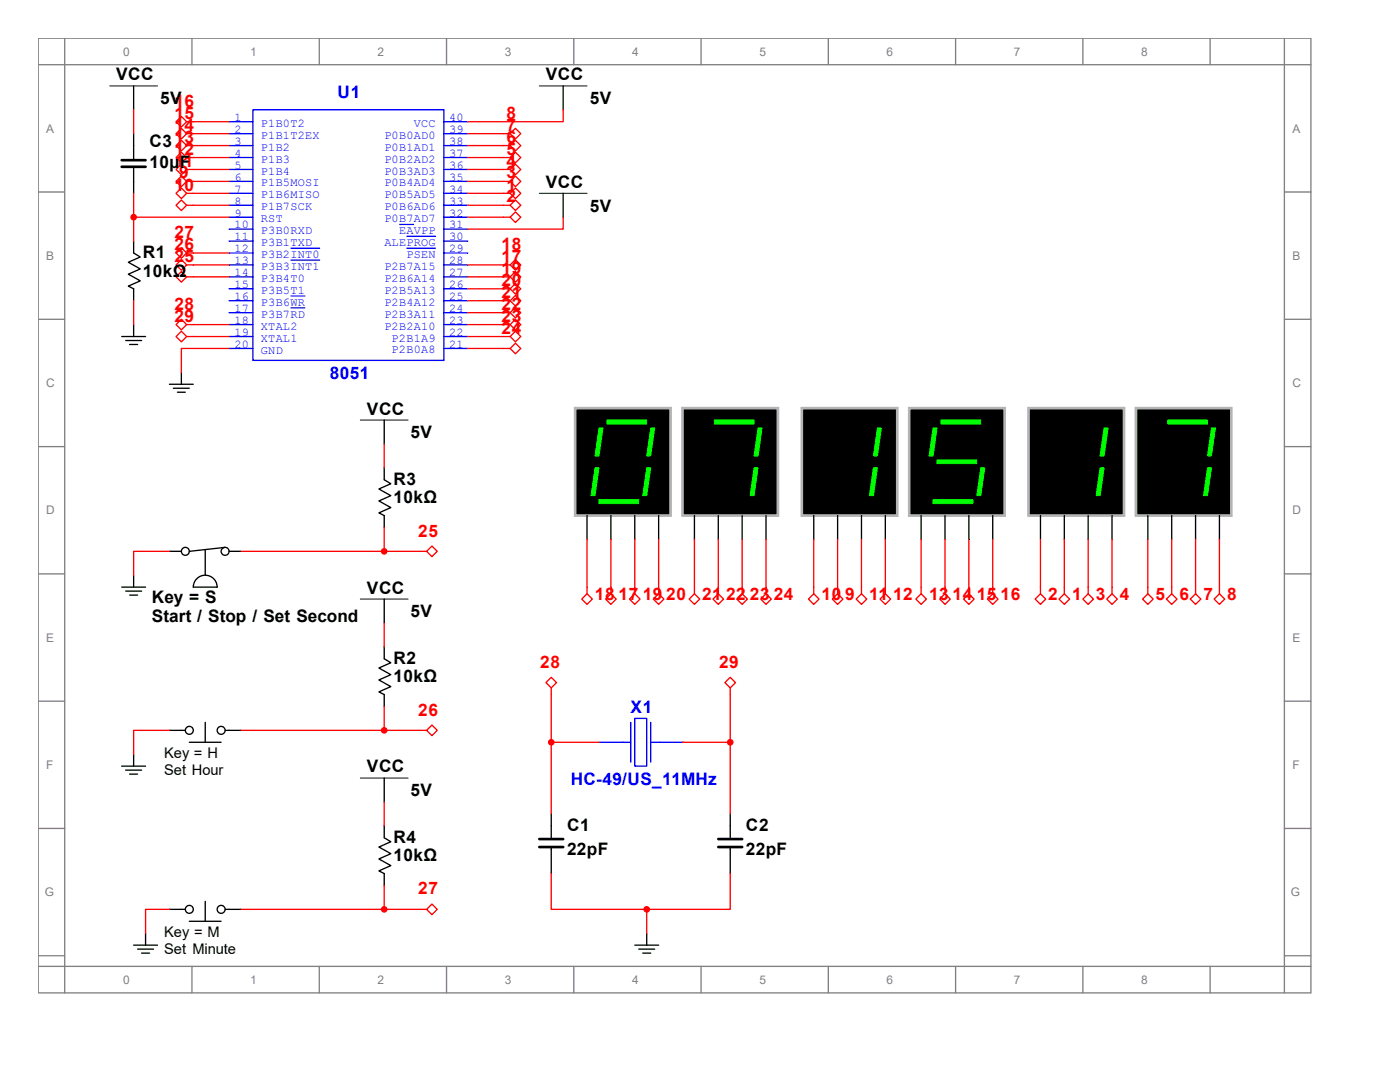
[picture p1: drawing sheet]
<svg xmlns="http://www.w3.org/2000/svg" width="279mm" height="216mm" viewBox="0 0 279 216" stroke-linecap="round" stroke-linejoin="round" font-family="sans-serif">
<g fill="none" stroke="#808080" stroke-width=".26">
<path d="M7.6 7.6h254v190.5h-254zM7.6 12.9h254M12.9 7.6v190.5M38.3 7.6v5.3M63.7 7.6v5.3M89.1 7.6v5.3M114.5 7.6v5.3M139.9 7.6v5.3M165.3 7.6v5.3M190.7 7.6v5.3M216.1 7.6v5.3M241.5 7.6v5.3"/>
<path d="M256.3 7.6v190.5M7.6 38.3h5.3M256.3 38.3h5.3M7.6 63.7h5.3M256.3 63.7h5.3M7.6 89.1h5.3M256.3 89.1h5.3M7.6 114.5h5.3M256.3 114.5h5.3M7.6 139.9h5.3M256.3 139.9h5.3M7.6 165.3h5.3"/>
<path d="M256.3 165.3h5.3M7.6 190.7h5.3M7.6 192.8h254M38.3 192.8v5.3M63.7 192.8v5.3M89.1 192.8v5.3M114.5 192.8v5.3M139.9 192.8v5.3M165.3 192.8v5.3M190.7 192.8v5.3M216.1 192.8v5.3M241.5 192.8v5.3"/>
<path d="M256.3 190.7h5.3"/>
</g>
<path d="M50.5 21.9h38.1v50h-38.1z" fill="none" stroke="#00f" stroke-width=".26"/>
<path d="M45.7 24.3h4.8" fill="none" stroke="#00f" stroke-width=".26"/>
<path d="M45.7 26.7h4.8" fill="none" stroke="#00f" stroke-width=".26"/>
<path d="M45.7 29.1h4.8" fill="none" stroke="#00f" stroke-width=".26"/>
<path d="M45.7 31.4h4.8" fill="none" stroke="#00f" stroke-width=".26"/>
<path d="M45.7 33.8h4.8" fill="none" stroke="#00f" stroke-width=".26"/>
<path d="M45.7 36.2h4.8" fill="none" stroke="#00f" stroke-width=".26"/>
<path d="M45.7 38.6h4.8" fill="none" stroke="#00f" stroke-width=".26"/>
<path d="M45.7 41h4.8" fill="none" stroke="#00f" stroke-width=".26"/>
<path d="M45.7 43.3h4.8" fill="none" stroke="#00f" stroke-width=".26"/>
<path d="M45.7 45.7h4.8" fill="none" stroke="#00f" stroke-width=".26"/>
<path d="M45.7 48.1h4.8" fill="none" stroke="#00f" stroke-width=".26"/>
<path d="M45.7 55.2h4.8" fill="none" stroke="#00f" stroke-width=".26"/>
<path d="M45.7 57.6h4.8" fill="none" stroke="#00f" stroke-width=".26"/>
<path d="M45.7 64.8h4.8" fill="none" stroke="#00f" stroke-width=".26"/>
<path d="M45.7 67.2h4.8" fill="none" stroke="#00f" stroke-width=".26"/>
<path d="M45.7 69.5h4.8" fill="none" stroke="#00f" stroke-width=".26"/>
<path d="M88.6 69.5h4.7" fill="none" stroke="#00f" stroke-width=".26"/>
<path d="M88.6 67.2h4.7" fill="none" stroke="#00f" stroke-width=".26"/>
<path d="M88.6 64.8h4.7" fill="none" stroke="#00f" stroke-width=".26"/>
<path d="M88.6 62.4h4.7" fill="none" stroke="#00f" stroke-width=".26"/>
<path d="M88.6 60h4.7" fill="none" stroke="#00f" stroke-width=".26"/>
<path d="M88.6 57.6h4.7" fill="none" stroke="#00f" stroke-width=".26"/>
<path d="M88.6 55.2h4.7" fill="none" stroke="#00f" stroke-width=".26"/>
<path d="M88.6 52.9h4.7" fill="none" stroke="#00f" stroke-width=".26"/>
<path d="M88.6 43.3h4.7" fill="none" stroke="#00f" stroke-width=".26"/>
<path d="M88.6 41h4.7" fill="none" stroke="#00f" stroke-width=".26"/>
<path d="M88.6 38.6h4.7" fill="none" stroke="#00f" stroke-width=".26"/>
<path d="M88.6 36.2h4.7" fill="none" stroke="#00f" stroke-width=".26"/>
<path d="M88.6 33.8h4.7" fill="none" stroke="#00f" stroke-width=".26"/>
<path d="M88.6 31.4h4.7" fill="none" stroke="#00f" stroke-width=".26"/>
<path d="M88.6 29.1h4.7" fill="none" stroke="#00f" stroke-width=".26"/>
<path d="M88.6 26.7h4.7" fill="none" stroke="#00f" stroke-width=".26"/>
<path d="M88.6 24.3h4.7" fill="none" stroke="#00f" stroke-width=".26"/>
<path d="M58 49.5h5.9" fill="none" stroke="#00f" stroke-width=".25"/>
<path d="M45.7 50.5h4.8" fill="none" stroke="#00f" stroke-width=".26"/>
<path d="M58 51.9h5.9" fill="none" stroke="#00f" stroke-width=".25"/>
<path d="M45.7 52.9h4.8" fill="none" stroke="#00f" stroke-width=".26"/>
<path d="M58 59.1h2.9" fill="none" stroke="#00f" stroke-width=".25"/>
<path d="M45.7 60h4.8" fill="none" stroke="#00f" stroke-width=".26"/>
<path d="M58 61.4h2.9" fill="none" stroke="#00f" stroke-width=".25"/>
<path d="M45.7 62.4h4.8" fill="none" stroke="#00f" stroke-width=".26"/>
<path d="M81.1 49.5h5.9" fill="none" stroke="#00f" stroke-width=".25"/>
<path d="M88.6 50.5h4.7" fill="none" stroke="#00f" stroke-width=".26"/>
<path d="M81.1 47.2h5.9" fill="none" stroke="#00f" stroke-width=".25"/>
<path d="M88.6 48.1h4.7" fill="none" stroke="#00f" stroke-width=".26"/>
<path d="M79.7 44.8h2.9" fill="none" stroke="#00f" stroke-width=".25"/>
<path d="M88.6 45.7h4.7M124.3 148.1h1.6M125.9 144.1v8M126.7 143.4h2.4v9.5h-2.4zM129.9 148.1h1.8M129.9 144.1v8" fill="none" stroke="#00f" stroke-width=".26"/>
<path d="M107.6 17.1h9.6M107.6 38.6h9.6M71.9 83.8h9.5M71.9 119.5h9.5M71.9 155.3h9.5" fill="none" stroke="#000" stroke-width=".2"/>
<path d="M112.4 17.1v4.8M112.4 38.6v4.7M76.7 83.8v4.8M76.7 119.5v4.8M76.7 155.3v4.7" fill="none" stroke="#000" stroke-width=".26"/>
<path d="M131.7 148.1h4.8" fill="none" stroke="#00f" stroke-width=".26"/>
<path d="M119.5 148.1h4.8" fill="none" stroke="#00f" stroke-width=".26"/>
<g fill="none" stroke="#000" stroke-width=".26">
<path d="M76.7 93.3v2.4l1.3 .8-2.4 1.1 2.4 1.3-2.4 1.1 2.4 1.3-2.4 1 1.1 .6v2.4M33.8 110h2.4M39.5 115.3a2.38 2.38 0 0 1 2.5-.3 2.38 2.38 0 0 1 1.3 2.2h-4.7a2.38 2.38 0 0 1 .9-1.9zM41 109.7v5.1M44.9 109.2l-7.1 .8M45.7 110h2.4M76.7 129.1v2.3l1.3 .8-2.4 1.1 2.4 1.3-2.4 1.1 2.4 1.3-2.4 1.1 1.1 .5v2.4M33.8 145.7h3.2M37.8 148.1h6.3M41 144.1v4M44.9 145.7h3.2M41 179.9v3.9"/>
<path d="M76.7 164.8v2.4l1.3 .8-2.4 1 2.4 1.3-2.4 1.1 2.4 1.3-2.4 1.1 1.1 .5v2.4M110 162.4v5M110 169v5.3M145.7 162.4v5M145.7 169v5.3M33.8 181.5h3.2M37.8 183.8h6.3M44.9 181.5h3.2"/>
<circle cx="37" cy="110" r=".79"/>
<circle cx="44.9" cy="110" r=".79"/>
<circle cx="37.8" cy="145.7" r=".79"/>
<circle cx="44.1" cy="145.7" r=".79"/>
<circle cx="37.8" cy="181.5" r=".79"/>
<circle cx="44.1" cy="181.5" r=".79"/>
</g>
<path d="M107.6 169h4.8M107.6 167.4h4.8M143.4 169h4.7M143.4 167.4h4.7" fill="none" stroke="#000" stroke-width=".53"/>
<g fill="#f00" stroke="#f00" stroke-width=".26">
<circle cx="76.7" cy="110" r=".53"/>
<circle cx="76.7" cy="145.7" r=".53"/>
<circle cx="76.7" cy="181.5" r=".53"/>
<circle cx="110" cy="148.1" r=".53"/>
<circle cx="145.7" cy="148.1" r=".53"/>
</g>
<path d="M101.8 41l1.1-1.1 1 1.1-1 1z" fill="none" stroke="#f00" stroke-width=".26"/>
<path d="M100.5 41h1.3M211.3 119.5l1.1-1 1.1 1-1.1 1.1z" fill="none" stroke="#f00" stroke-width=".26"/>
<path d="M36.2 39.9l1.1 1.1-1.1 1-1.1-1zM212.4 117.2v1.3" fill="none" stroke="#f00" stroke-width=".26"/>
<path d="M37.3 41h1.3M161.3 119.5l1.1-1 1.1 1-1.1 1.1z" fill="none" stroke="#f00" stroke-width=".26"/>
<path d="M36.2 35.1l1.1 1.1-1.1 1.1-1.1-1.1zM162.4 117.2v1.3" fill="none" stroke="#f00" stroke-width=".26"/>
<path d="M37.3 36.2h1.3M170.9 119.5l1-1 1.1 1-1.1 1.1z" fill="none" stroke="#f00" stroke-width=".26"/>
<path d="M36.2 32.8l1.1 1-1.1 1.1-1.1-1.1zM171.9 117.2v1.3" fill="none" stroke="#f00" stroke-width=".26"/>
<path d="M37.3 33.8h1.3M175.6 119.5l1.1-1 1 1-1 1.1z" fill="none" stroke="#f00" stroke-width=".26"/>
<path d="M36.2 30.4l1.1 1-1.1 1.1-1.1-1.1zM176.7 117.2v1.3" fill="none" stroke="#f00" stroke-width=".26"/>
<path d="M37.3 31.4h1.3M182.8 119.5l1-1 1.1 1-1.1 1.1z" fill="none" stroke="#f00" stroke-width=".26"/>
<path d="M36.2 28l1.1 1.1-1.1 1-1.1-1zM183.8 117.2v1.3" fill="none" stroke="#f00" stroke-width=".26"/>
<path d="M37.3 29.1h1.3M187.5 119.5l1.1-1 1.1 1-1.1 1.1z" fill="none" stroke="#f00" stroke-width=".26"/>
<path d="M36.2 25.6l1.1 1.1-1.1 1-1.1-1zM188.6 117.2v1.3" fill="none" stroke="#f00" stroke-width=".26"/>
<path d="M37.3 26.7h1.3M192.3 119.5l1.1-1 1 1-1 1.1z" fill="none" stroke="#f00" stroke-width=".26"/>
<path d="M36.2 23.2l1.1 1.1-1.1 1-1.1-1zM193.4 117.2v1.3" fill="none" stroke="#f00" stroke-width=".26"/>
<path d="M37.3 24.3h1.3M197.1 119.5l1-1 1.1 1-1.1 1.1z" fill="none" stroke="#f00" stroke-width=".26"/>
<path d="M101.8 55.2l1.1-1 1 1-1 1.1zM198.1 117.2v1.3" fill="none" stroke="#f00" stroke-width=".26"/>
<path d="M100.5 55.2h1.3M121.9 118.5l1.1 1-1.1 1.1-1-1.1z" fill="none" stroke="#f00" stroke-width=".26"/>
<path d="M101.8 52.9l1.1-1.1 1 1.1-1 1zM121.9 117.2v1.3" fill="none" stroke="#f00" stroke-width=".26"/>
<path d="M100.5 52.9h1.3M116.1 119.5l1.1-1 1 1-1 1.1z" fill="none" stroke="#f00" stroke-width=".26"/>
<path d="M101.8 57.6l1.1-1 1 1-1 1.1zM117.2 117.2v1.3" fill="none" stroke="#f00" stroke-width=".26"/>
<path d="M100.5 57.6h1.3M125.6 119.5l1.1-1 1 1-1 1.1z" fill="none" stroke="#f00" stroke-width=".26"/>
<path d="M126.7 117.2v1.3M206.6 119.5l1-1 1.1 1-1.1 1.1z" fill="none" stroke="#f00" stroke-width=".26"/>
<path d="M101.8 43.3l1.1-1 1 1-1 1.1zM207.6 117.2v1.3" fill="none" stroke="#f00" stroke-width=".26"/>
<path d="M100.5 43.3h1.3M101.8 60l1.1-1.1 1 1.1-1 1.1z" fill="none" stroke="#f00" stroke-width=".26"/>
<path d="M100.5 60h1.3M130.4 119.5l1-1 1.1 1-1.1 1.1z" fill="none" stroke="#f00" stroke-width=".26"/>
<path d="M101.8 62.4l1.1-1.1 1 1.1-1 1zM131.4 117.2v1.3" fill="none" stroke="#f00" stroke-width=".26"/>
<path d="M100.5 62.4h1.3M137.5 119.5l1.1-1 1 1-1 1.1z" fill="none" stroke="#f00" stroke-width=".26"/>
<path d="M101.8 64.8l1.1-1.1 1 1.1-1 1zM138.6 117.2v1.3" fill="none" stroke="#f00" stroke-width=".26"/>
<path d="M100.5 64.8h1.3M142.3 119.5l1.1-1 1 1-1 1.1z" fill="none" stroke="#f00" stroke-width=".26"/>
<path d="M101.8 67.2l1.1-1.1 1 1.1-1 1zM143.4 117.2v1.3" fill="none" stroke="#f00" stroke-width=".26"/>
<path d="M100.5 67.2h1.3M147.1 119.5l1-1 1.1 1-1.1 1.1z" fill="none" stroke="#f00" stroke-width=".26"/>
<path d="M101.8 69.5l1.1-1 1 1-1 1.1zM148.1 117.2v1.3" fill="none" stroke="#f00" stroke-width=".26"/>
<path d="M100.5 69.5h1.3M151.8 119.5l1.1-1 1 1-1 1.1z" fill="none" stroke="#f00" stroke-width=".26"/>
<path d="M36.2 54.2l1.1 1-1.1 1.1-1.1-1.1zM152.9 117.2v1.3" fill="none" stroke="#f00" stroke-width=".26"/>
<path d="M37.3 55.2h1.3M85.1 110l1.1-1 1.1 1-1.1 1.1z" fill="none" stroke="#f00" stroke-width=".26"/>
<path d="M36.2 51.8l1.1 1.1-1.1 1-1.1-1zM83.8 110h1.3" fill="none" stroke="#f00" stroke-width=".26"/>
<path d="M37.3 52.9h1.3M85.1 145.7l1.1-1 1.1 1-1.1 1.1z" fill="none" stroke="#f00" stroke-width=".26"/>
<path d="M36.2 49.4l1.1 1.1-1.1 1-1.1-1zM83.8 145.7h1.3" fill="none" stroke="#f00" stroke-width=".26"/>
<path d="M37.3 50.5h1.3M85.1 181.5l1.1-1.1 1.1 1.1-1.1 1z" fill="none" stroke="#f00" stroke-width=".26"/>
<path d="M36.2 63.7l1.1 1.1-1.1 1-1.1-1zM83.8 181.5h1.3" fill="none" stroke="#f00" stroke-width=".26"/>
<path d="M37.3 64.8h1.3M109 136.2l1-1.1 1.1 1.1-1.1 1.1z" fill="none" stroke="#f00" stroke-width=".26"/>
<path d="M36.2 66.1l1.1 1.1-1.1 1-1.1-1zM110 137.3v1.3" fill="none" stroke="#f00" stroke-width=".26"/>
<path d="M37.3 67.2h1.3M144.7 136.2l1-1.1 1.1 1.1-1.1 1.1z" fill="none" stroke="#f00" stroke-width=".26"/>
<path d="M101.8 38.6l1.1-1.1 1 1.1-1 1zM145.7 137.3v1.3" fill="none" stroke="#f00" stroke-width=".26"/>
<path d="M100.5 38.6h1.3M216.1 119.5l1.1-1 1 1-1 1.1z" fill="none" stroke="#f00" stroke-width=".26"/>
<path d="M101.8 36.2l1.1-1.1 1 1.1-1 1.1zM217.2 117.2v1.3" fill="none" stroke="#f00" stroke-width=".26"/>
<path d="M100.5 36.2h1.3M220.9 119.5l1-1 1.1 1-1.1 1.1z" fill="none" stroke="#f00" stroke-width=".26"/>
<path d="M101.8 33.8l1.1-1 1 1-1 1.1zM221.9 117.2v1.3" fill="none" stroke="#f00" stroke-width=".26"/>
<path d="M100.5 33.8h1.3M229.1 118.5l1 1-1 1.1-1.1-1.1z" fill="none" stroke="#f00" stroke-width=".26"/>
<path d="M229.1 117.2v1.3M232.8 119.5l1-1 1.1 1-1.1 1.1z" fill="none" stroke="#f00" stroke-width=".26"/>
<path d="M101.8 31.4l1.1-1 1 1-1 1.1zM233.8 117.2v1.3" fill="none" stroke="#f00" stroke-width=".26"/>
<path d="M100.5 31.4h1.3M101.8 29.1l1.1-1.1 1 1.1-1 1z" fill="none" stroke="#f00" stroke-width=".26"/>
<path d="M100.5 29.1h1.3M237.5 119.5l1.1-1 1.1 1-1.1 1.1z" fill="none" stroke="#f00" stroke-width=".26"/>
<path d="M101.8 26.7l1.1-1.1 1 1.1-1 1zM238.6 117.2v1.3" fill="none" stroke="#f00" stroke-width=".26"/>
<path d="M100.5 26.7h1.3M242.3 119.5l1.1-1 1 1-1 1.1z" fill="none" stroke="#f00" stroke-width=".26"/>
<path d="M36.2 37.5l1.1 1.1-1.1 1-1.1-1zM243.4 117.2v1.3" fill="none" stroke="#f00" stroke-width=".26"/>
<path d="M37.3 38.6h1.3M166.1 119.5l1.1-1 1 1-1 1.1z" fill="none" stroke="#f00" stroke-width=".26"/>
<g fill="none" stroke="#f00" stroke-width=".26">
<path d="M26.7 21.9v4.8M26.7 38.6v9.5M38.6 38.6h7.1M38.6 36.2h7.1M38.6 33.8h7.1M38.6 31.4h7.1M38.6 29.1h7.1M38.6 26.7h7.1M38.6 24.3h7.1M93.3 38.6h7.2M93.3 36.2h7.2M93.3 33.8h7.2"/>
<path d="M93.3 31.4h7.2M93.3 29.1h7.2M93.3 26.7h7.2M112.4 21.9v2.4h-19.1M26.7 43.3h19M38.6 41h7.1M38.6 55.2h7.1M38.6 52.9h7.1M38.6 50.5h7.1M93.3 43.3h7.2M93.3 41h7.2M93.3 57.6h7.2"/>
<path d="M93.3 55.2h7.2M93.3 52.9h7.2M112.4 43.3v2.4h-19.1M26.7 60v4.8M38.6 67.2h7.1M38.6 64.8h7.1M45.7 69.5h-9.5v4.8M93.3 69.5h7.2M93.3 67.2h7.2M93.3 64.8h7.2M93.3 62.4h7.2M93.3 60h7.2"/>
<path d="M76.7 88.6v4.7M33.8 110h-7.1v4.8M48.1 110h35.7M76.7 105.3v4.7M117.2 107.6v9.6M121.9 107.6v9.6M126.7 107.6v9.6M131.4 107.6v9.6M138.6 107.6v9.6M143.4 107.6v9.6M148.1 107.6v9.6M152.9 107.6v9.6"/>
<path d="M162.4 107.6v9.6M167.2 107.6v10.9M171.9 107.6v9.6M176.7 107.6v9.6M183.8 107.6v9.6M188.6 107.6v9.6M193.4 107.6v9.6M198.1 107.6v9.6M207.6 107.6v9.6M212.4 107.6v9.6M217.2 107.6v9.6M221.9 107.6v9.6"/>
<path d="M229.1 107.6v9.6M233.8 107.6v9.6M238.6 107.6v9.6M243.4 107.6v9.6M76.7 124.3v4.8M110 138.6v23.8M145.7 138.6v23.8M33.8 145.7h-7.1v4.8M48.1 145.7h35.7M76.7 141v4.7M110 148.1h9.5M136.2 148.1h9.5"/>
<path d="M76.7 160v4.8M76.7 176.7v4.8M110 174.3v7.2h19.1M145.7 174.3v7.2h-16.6M33.8 181.5h-4.7v4.7M48.1 181.5h35.7M129.1 181.5v4.7"/>
</g>
<g fill="none" stroke="#000" stroke-width=".26">
<path d="M26.7 17.1v4.8M26.7 26.7v5M26.7 33.5v5.1M26.7 48.1v2.4l1.3 .8-2.4 1 2.4 1.4-2.4 1 2.4 1.3-2.4 1.1 1.1 .5v2.4M24.3 67.2h4.8M25.1 67.9h3.2M25.9 68.7h1.6M26.7 64.8v2.4M33.8 76.7h4.8M34.6 77.5h3.2M35.4 78.3h1.6M36.2 74.3v2.4"/>
<path d="M24.3 117.2h4.8M25.1 118h3.2M25.9 118.7h1.6M26.7 114.8v2.4M117.2 102.9v4.7M121.9 102.9v4.7M126.7 102.9v4.7M131.4 102.9v4.7M138.6 102.9v4.7M143.4 102.9v4.7M148.1 102.9v4.7M152.9 102.9v4.7"/>
<path d="M162.4 102.9v4.7M167.2 102.9v4.7M171.9 102.9v4.7M176.7 102.9v4.7M183.8 102.9v4.7M188.6 102.9v4.7M193.4 102.9v4.7M198.1 102.9v4.7M207.6 102.9v4.7M212.4 102.9v4.7M217.2 102.9v4.7M221.9 102.9v4.7"/>
<path d="M229.1 102.9v4.7M233.8 102.9v4.7M238.6 102.9v4.7M243.4 102.9v4.7M24.3 152.9h4.8M25.1 153.7h3.2M25.9 154.5h1.6M26.7 150.5v2.4M26.7 188.6h4.7M27.5 189.4h3.1M28.3 190.2h1.5M29.1 186.2v2.4"/>
<path d="M126.7 188.6h4.7M127.5 189.4h3.2M128.3 190.2h1.6M129.1 186.2v2.4"/>
</g>
<path d="M24.3 33.3h4.8M24.3 32h4.8" fill="none" stroke="#000" stroke-width=".53"/>
<path d="M21.9 17.1h9.5" fill="none" stroke="#000" stroke-width=".2"/>
<g fill="#f00" stroke="#f00" stroke-width=".26">
<circle cx="129.1" cy="181.5" r=".53"/>
<circle cx="26.7" cy="43.3" r=".53"/>
</g>
<g fill="#000" stroke="#b4b4b4" stroke-width=".53">
<path d="M114.8 81.4h19v21.5h-19z" fill-rule="evenodd"/>
<path d="M136.2 81.4h19.1v21.5h-19.1z" fill-rule="evenodd"/>
<path d="M160 81.4h19.1v21.5h-19.1z" fill-rule="evenodd"/>
<path d="M181.5 81.4h19v21.5h-19z" fill-rule="evenodd"/>
<path d="M205.3 81.4h19v21.5h-19z" fill-rule="evenodd"/>
<path d="M226.7 81.4h19v21.5h-19z" fill-rule="evenodd"/>
</g>
<g fill="#0f0" stroke="#0f0" stroke-width=".2">
<path d="M241.8 85.4h.8l-.8 5.6h-.8z" fill-rule="evenodd"/>
<path d="M233 83.8h8v.8h-8z" fill-rule="evenodd"/>
<path d="M241 93.3h.8l-.8 5.6h-.8z" fill-rule="evenodd"/>
<path d="M220.3 85.4h.8l-.8 5.6h-.7z" fill-rule="evenodd"/>
<path d="M219.6 93.3h.7l-.7 5.6h-.8z" fill-rule="evenodd"/>
<path d="M186.2 85.4h.8l-.8 5.6h-.8z" fill-rule="evenodd"/>
<path d="M187 91.8h7.9v.8h-7.9z" fill-rule="evenodd"/>
<path d="M187.8 83.8h7.9v.8h-7.9z" fill-rule="evenodd"/>
<path d="M195.7 93.3h.8l-.8 5.6h-.8z" fill-rule="evenodd"/>
<path d="M186.2 99.7h8v.8h-8z" fill-rule="evenodd"/>
<path d="M175.1 85.4h.8l-.8 5.6h-.8z" fill-rule="evenodd"/>
<path d="M174.3 93.3h.8l-.8 5.6h-.8z" fill-rule="evenodd"/>
<path d="M151.3 85.4h.8l-.8 5.6h-.8z" fill-rule="evenodd"/>
<path d="M142.6 83.8h7.9v.8h-7.9z" fill-rule="evenodd"/>
<path d="M150.5 93.3h.8l-.8 5.6h-.8z" fill-rule="evenodd"/>
<path d="M119.5 85.4h.8l-.8 5.6h-.8z" fill-rule="evenodd"/>
<path d="M118.7 93.3h.8l-.8 5.6h-.7z" fill-rule="evenodd"/>
<path d="M129.9 85.4h.8l-.8 5.6h-.8z" fill-rule="evenodd"/>
<path d="M121.1 83.8h8v.8h-8z" fill-rule="evenodd"/>
<path d="M129.1 93.3h.8l-.8 5.6h-.8z" fill-rule="evenodd"/>
<path d="M119.5 99.7h8v.8h-8z" fill-rule="evenodd"/>
</g>
<g font-size="3.4">
<text x="23.2" y="16">VCC</text>
<text x="108.9" y="16">VCC</text>
<text x="32" y="20.8">5V16</text>
<text x="117.7" y="20.8">5V</text>
<text x="29.8" y="29.3">C313</text>
<text x="29.8" y="33.5">10µF</text>
<text x="108.9" y="37.5">VCC</text>
<text x="117.7" y="42.2">5V</text>
<text x="28.5" y="51.5">R1</text>
<text x="28.5" y="55.2">10kΩ</text>
<text x="73.2" y="82.7">VCC</text>
<text x="81.9" y="87.5">5V</text>
<text x="78.5" y="96.7">R3</text>
<text x="78.5" y="100.5">10kΩ</text>
<text x="73.2" y="118.4">VCC</text>
<text x="30.3" y="120.3">Key = S</text>
<text x="30.3" y="124.2">Start / Stop / Set Second</text>
<text x="81.9" y="123.2">5V</text>
<text x="78.5" y="132.5">R2</text>
<text x="78.5" y="136.1">10kΩ</text>
<text x="73.2" y="154.1">VCC</text>
<text x="81.9" y="158.9">5V</text>
<text x="113.2" y="165.8">C1</text>
<text x="148.8" y="165.8">C2</text>
<text x="78.5" y="168.2">R4</text>
<text x="78.5" y="171.9">10kΩ</text>
<text x="113.2" y="170.6">22pF</text>
<text x="148.8" y="170.6">22pF</text>
</g>
<g font-size="3.4" fill="#f00">
<text x="34.8" y="23.7">15</text>
<text x="101" y="23.7">8</text>
<text x="34.8" y="26.1">14</text>
<text x="101" y="28.5">6</text>
<text x="101" y="26.1">7</text>
<text x="34.8" y="30.9">12</text>
<text x="34.9" y="33.2">11</text>
<text x="35.7" y="35.6">9</text>
<text x="101" y="35.6">3</text>
<text x="101" y="33.2">4</text>
<text x="101" y="30.9">5</text>
<text x="34.8" y="38">10</text>
<text x="101" y="38">1</text>
<text x="101" y="40.4">2</text>
<text x="34.8" y="47.5">27</text>
<text x="34.8" y="52.3">25</text>
<text x="34.8" y="49.9">26</text>
<text x="100.1" y="52.3">17</text>
<text x="100.1" y="49.9">18</text>
<text x="100.1" y="54.7">19</text>
<text x="100.1" y="57.1">20</text>
<text x="100.1" y="59.4">21</text>
<text x="34.8" y="61.8">28</text>
<text x="34.8" y="64.2">29</text>
<text x="100.1" y="61.8">22</text>
<text x="100.1" y="64.2">23</text>
<text x="100.1" y="66.6">24</text>
<text x="83.5" y="107.1">25</text>
<text x="118.7" y="119.8">18</text>
<text x="123.4" y="119.8">17</text>
<text x="128.3" y="119.8">19</text>
<text x="133" y="119.8">20</text>
<text x="140.1" y="119.8">21</text>
<text x="144.9" y="119.8">22</text>
<text x="149.6" y="119.8">23</text>
<text x="154.4" y="119.8">24</text>
<text x="164" y="119.8">10</text>
<text x="168.7" y="119.8">9</text>
<text x="173.5" y="119.8">11</text>
<text x="178.2" y="119.8">12</text>
<text x="185.4" y="119.8">13</text>
<text x="190.1" y="119.8">14</text>
<text x="194.9" y="119.8">15</text>
<text x="199.6" y="119.8">16</text>
<text x="209.2" y="119.8">2</text>
<text x="214" y="119.8">1</text>
<text x="218.7" y="119.8">3</text>
<text x="223.5" y="119.8">4</text>
<text x="230.6" y="119.8">5</text>
<text x="235.4" y="119.8">6</text>
<text x="240.2" y="119.8">7</text>
<text x="244.9" y="119.8">8</text>
<text x="107.8" y="133.3">28</text>
<text x="143.5" y="133.3">29</text>
<text x="83.5" y="142.8">26</text>
<text x="83.5" y="178.5">27</text>
</g>
<g font-size="3.4" fill="#00f">
<text x="67.4" y="19.5">U1</text>
<text x="65.8" y="75.6">8051</text>
<text x="125.9" y="142.2">X1</text>
<text x="113.9" y="156.5">HC-49/US_11MHz</text>
</g>
<g font-size="2.9">
<text x="32.8" y="151.3">Key = H</text>
<text x="32.8" y="154.6">Set Hour</text>
<text x="32.8" y="187">Key = M</text>
<text x="32.8" y="190.3">Set Minute</text>
</g>
<g font-size="2.4" fill="#808080">
<text x="24.6" y="11.1">0</text>
<text x="50" y="11.1">1</text>
<text x="75.4" y="11.1">2</text>
<text x="100.8" y="11.1">3</text>
<text x="126.2" y="11.1">4</text>
<text x="151.6" y="11.1">5</text>
<text x="177" y="11.1">6</text>
<text x="202.4" y="11.1">7</text>
<text x="227.8" y="11.1">8</text>
<text x="9.2" y="26.5">A</text>
<text x="257.9" y="26.5">A</text>
<text x="9.2" y="51.9">B</text>
<text x="257.9" y="51.9">B</text>
<text x="9.2" y="77.3">C</text>
<text x="257.9" y="77.3">C</text>
<text x="9.2" y="102.7">D</text>
<text x="257.9" y="102.7">D</text>
<text x="9.2" y="128.1">E</text>
<text x="257.9" y="128.1">E</text>
<text x="9.2" y="153.5">F</text>
<text x="257.9" y="153.5">F</text>
<text x="8.9" y="178.9">G</text>
<text x="257.6" y="178.9">G</text>
<text x="24.6" y="196.3">0</text>
<text x="50" y="196.3">1</text>
<text x="75.4" y="196.3">2</text>
<text x="100.8" y="196.3">3</text>
<text x="126.2" y="196.3">4</text>
<text x="151.6" y="196.3">5</text>
<text x="177" y="196.3">6</text>
<text x="202.4" y="196.3">7</text>
<text x="227.8" y="196.3">8</text>
</g>
<g font-size="2.4" fill="#00f">
<text x="46.8" y="24.2">1</text>
<text x="46.8" y="26.5">2</text>
<text x="46.8" y="28.9">3</text>
<text x="52.1" y="25.3">P1B0T2</text>
<text x="52.1" y="27.7">P1B1T2EX</text>
<text x="76.7" y="27.7">P0B0AD0</text>
<text x="82.6" y="25.3">VCC</text>
<text x="89.7" y="28.9">38</text>
<text x="89.7" y="26.5">39</text>
<text x="89.7" y="24.2">40</text>
<text x="46.8" y="31.3">4</text>
<text x="46.8" y="33.7">5</text>
<text x="52.1" y="30.1">P1B2</text>
<text x="52.1" y="32.4">P1B3</text>
<text x="52.1" y="34.8">P1B4</text>
<text x="76.7" y="34.8">P0B3AD3</text>
<text x="76.7" y="32.4">P0B2AD2</text>
<text x="76.7" y="30.1">P0B1AD1</text>
<text x="89.7" y="33.7">36</text>
<text x="89.7" y="31.3">37</text>
<text x="46.8" y="36.1">6</text>
<text x="46.8" y="38.4">7</text>
<text x="46.8" y="40.8">8</text>
<text x="52.1" y="37.2">P1B5MOSI</text>
<text x="52.1" y="39.6">P1B6MISO</text>
<text x="52.1" y="42">P1B7SCK</text>
<text x="76.7" y="42">P0B6AD6</text>
<text x="76.7" y="39.6">P0B5AD5</text>
<text x="76.7" y="37.2">P0B4AD4</text>
<text x="89.7" y="40.8">33</text>
<text x="89.7" y="38.4">34</text>
<text x="89.7" y="36.1">35</text>
<text x="46.8" y="43.2">9</text>
<text x="46.8" y="45.6">10</text>
<text x="46.8" y="48">11</text>
<text x="52.1" y="44.4">RST</text>
<text x="52.1" y="46.7">P3B0RXD</text>
<text x="76.7" y="44.4">P0B7AD7</text>
<text x="79.6" y="46.7">EAVPP</text>
<text x="89.7" y="43.2">32</text>
<text x="89.7" y="48">30</text>
<text x="89.7" y="45.6">31</text>
<text x="46.8" y="50.3">12</text>
<text x="46.8" y="52.7">13</text>
<text x="52.1" y="49.1">P3B1TXD</text>
<text x="52.1" y="51.5">P3B2INT0</text>
<text x="52.1" y="53.9">P3B3INT1</text>
<text x="76.7" y="53.9">P2B7A15</text>
<text x="76.7" y="49.1">ALEPROG</text>
<text x="81.1" y="51.5">PSEN</text>
<text x="89.7" y="52.7">28</text>
<text x="89.7" y="50.3">29</text>
<text x="46.8" y="55.1">14</text>
<text x="46.8" y="57.5">15</text>
<text x="46.8" y="59.9">16</text>
<text x="52.1" y="56.3">P3B4T0</text>
<text x="52.1" y="58.6">P3B5T1</text>
<text x="76.7" y="58.6">P2B5A13</text>
<text x="76.7" y="56.3">P2B6A14</text>
<text x="89.7" y="59.9">25</text>
<text x="89.7" y="57.5">26</text>
<text x="89.7" y="55.1">27</text>
<text x="46.8" y="64.6">18</text>
<text x="46.8" y="62.3">17</text>
<text x="52.1" y="65.8">XTAL2</text>
<text x="52.1" y="61">P3B6WR</text>
<text x="52.1" y="63.4">P3B7RD</text>
<text x="76.7" y="65.8">P2B2A10</text>
<text x="76.7" y="63.4">P2B3A11</text>
<text x="76.7" y="61">P2B4A12</text>
<text x="89.7" y="64.6">23</text>
<text x="89.7" y="62.3">24</text>
<text x="46.8" y="67">19</text>
<text x="46.8" y="69.4">20</text>
<text x="52.1" y="68.2">XTAL1</text>
<text x="52.1" y="70.6">GND</text>
<text x="78.1" y="70.5">P2B0A8</text>
<text x="78.1" y="68.2">P2B1A9</text>
<text x="89.7" y="69.4">21</text>
<text x="89.7" y="67">22</text>
</g>
</svg>
